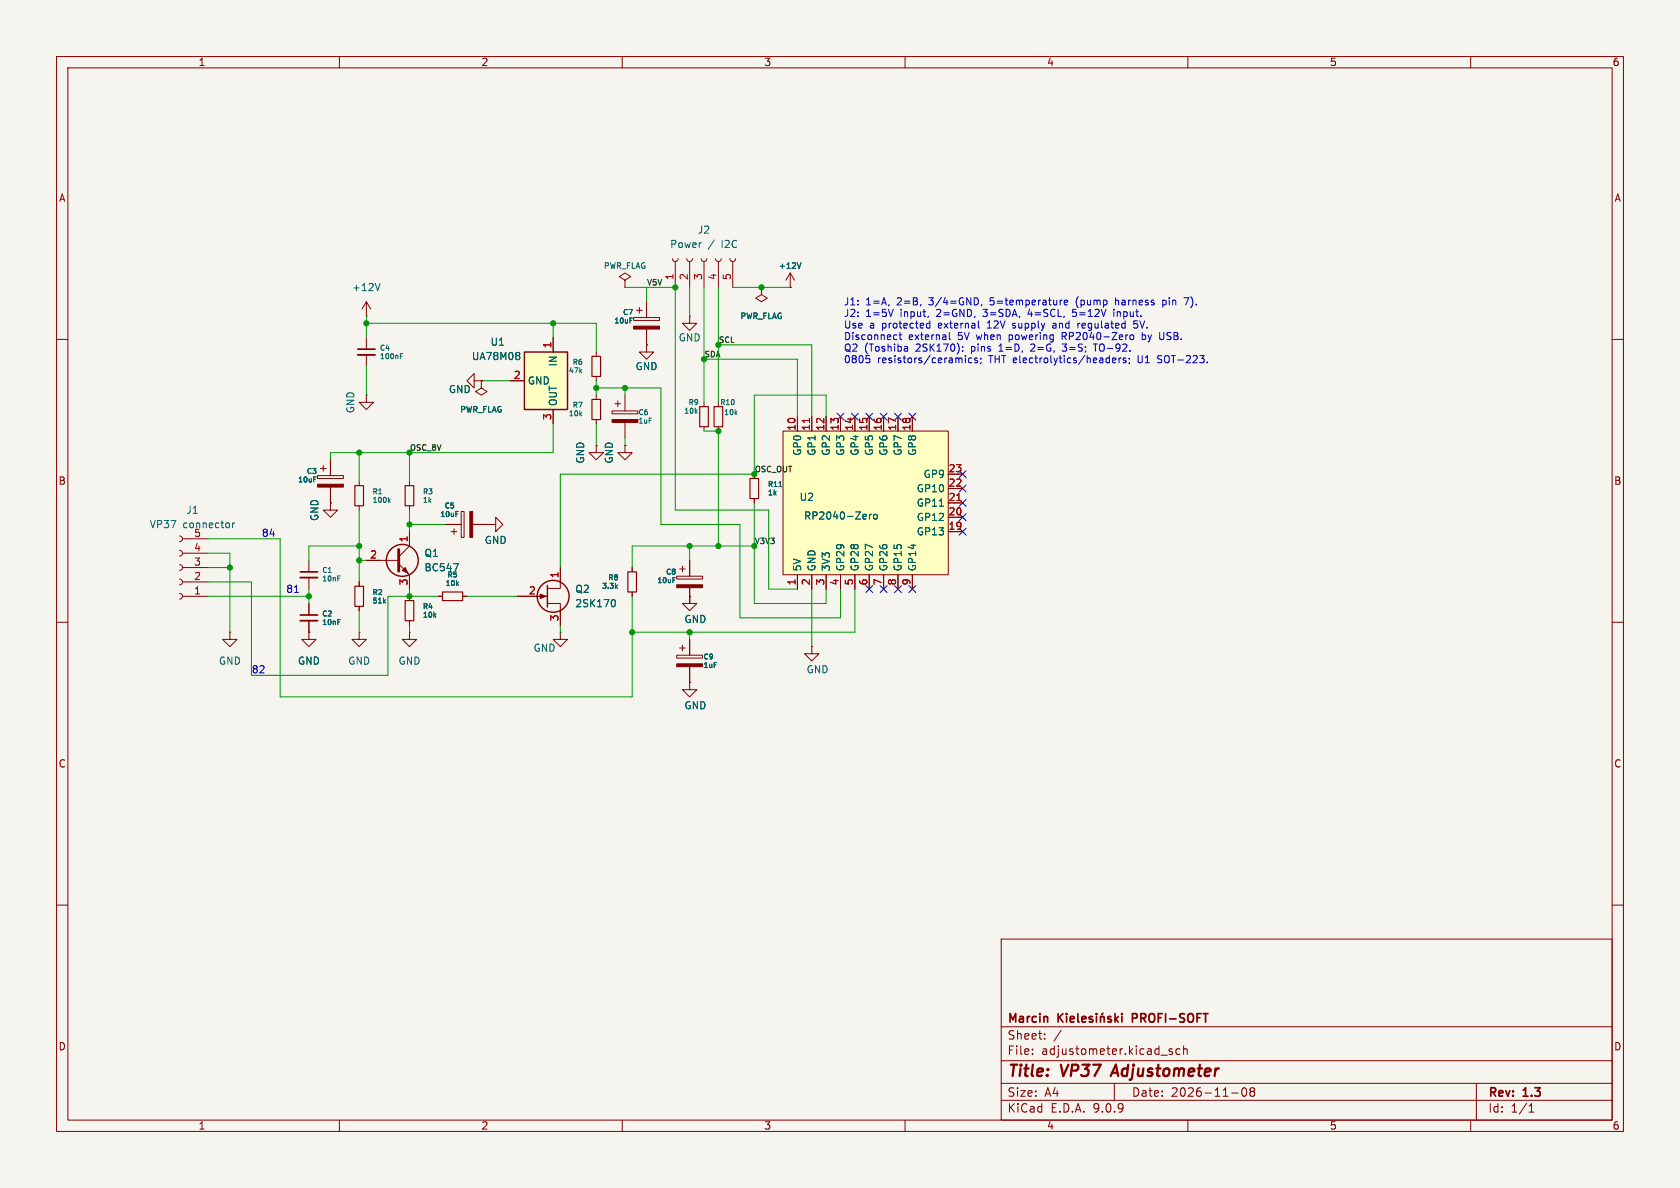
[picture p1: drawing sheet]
<svg xmlns="http://www.w3.org/2000/svg" width="297mm" height="210mm" viewBox="0 0 297 210" stroke-linecap="round" stroke-linejoin="round" font-family="sans-serif">
<path d="M0 0h297v210h-297z" fill="#f5f4ef" stroke="#f5f4ef" stroke-width=".18"/>
<g fill="none" stroke="#840000" stroke-width=".18">
<path d="M10 10h277v190h-277zM12 12h273v186h-273zM60 10v2M110 10v2M160 10v2M210 10v2M260 10v2M64.8 55.9h.1M64.8 53.3l-.8 1.3M64.8 53.3l.7 1.3M64.8 53.3v2.6M112 56.1h4.6v.5h-4.6z"/>
<path d="M112.5 54.9h1M113 54.4v1M114.3 53.3v2.8M114.3 58.2v2.8M118.9 45.7l.1 .4 .4 .1 .3-.1 .2-.4M119.4 46.2v4.6M121.4 45.7l.2 .4 .3 .1 .4-.1 .1-.4M121.9 55.9v1.3h1.3l-1.3 1.2-1.3-1.2h1.3M121.9 55.9h.1M121.9 46.2v4.6M124 45.7l.1 .4 .4 .1 .3-.1 .2-.4M124.5 46.2v4.6"/>
<path d="M126.5 45.7l.1 .4 .4 .1 .4-.1 .1-.4M127 46.2v4.6M129 45.7l.2 .4 .3 .1 .4-.1 .1-.4M129.5 46.2v4.6M10 60h2M64.8 69.9v1.2h1.2l-1.2 1.3-1.3-1.3h1.3M64.8 69.9h.1M105.4 78.7v1.3h1.3l-1.3 1.3-1.3-1.3h1.3M105.4 78.7h.1M108.2 72.6h4.6v.6h-4.6zM108.7 71.4h1M109.2 70.9v1"/>
<path d="M110.5 78.7v1.3h1.3l-1.3 1.3-1.3-1.3h1.3M110.5 78.7h.1M110.5 69.9v2.7M110.5 74.7v2.8M114.3 61v1.2h1.3l-1.3 1.3-1.3-1.3h1.3M114.3 61h.1M285 60h2M31.7 99.8l.4 .2 .2 .3-.2 .4-.4 .1M31.7 97.3l.4 .1 .2 .4-.2 .3-.4 .2M31.7 94.7l.4 .2 .2 .4-.2 .3-.4 .2M32.3 97.8h4.5M32.3 95.3h4.5"/>
<path d="M54.6 99.1v2M56.1 84.1h4.6v.5h-4.6zM56.6 82.8h1.1M57.1 82.3v1M58.4 88.9v1.3h1.3l-1.3 1.2-1.3-1.2h1.3M58.4 88.9h.1M58.4 81.3v2.8M58.4 86.1v2.8M64.8 99.1h5.7M70.5 99.7l1.9 1.9v2.5M72.4 94v2.5l-1.9 1.9M72.4 85.1v.8"/>
<path d="M72.4 89.4v.8M78.7 92.7h2.8M79.8 94h1M80.3 93.5v1M81.5 90.4h.5v4.6h-.5zM83.6 92.7h2.8M86.4 92.7h1.2v-1.3l1.3 1.3-1.3 1.3v-1.3M86.4 92.7h.1M121.9 99.1v2.8M133.3 83.8v.8M133.3 88.1v.8M10 110h2"/>
<path d="M31.7 104.9l.4 .2 .2 .3-.2 .4-.4 .1M31.7 102.4l.4 .1 .2 .4-.2 .3-.4 .2M32.3 105.4h4.5M32.3 102.9h4.5M32.3 100.3h4.5M40.6 111.8v1.2h1.3l-1.3 1.3-1.2-1.3h1.2M40.6 111.8h.1M54.6 111.8v1.2h1.3l-1.3 1.3-1.3-1.3h1.3M54.6 111.8h.1M54.6 102.1v2M54.6 106.7v2M54.6 109.7v2.1"/>
<path d="M63.5 111.8v1.2h1.3l-1.3 1.3-1.3-1.3h1.3M63.5 111.8h.1M63.5 102.9v.7M63.5 107.2v.8M72.4 111.8v1.2h1.3l-1.3 1.3-1.3-1.3h1.3M72.4 111.8h.1M72.4 105.4v.8M72.4 109.7v.8M77.5 105.4h.7M81.8 105.4h.7M91.4 105.4h5.4M96.8 106.7h2.3v3.8"/>
<path d="M99.1 111.8v1.2h1.2l-1.2 1.3-1.3-1.3h1.3M99.1 111.8h.1M99.1 100.3v3.7h-2.3M111.8 100.3v.8M111.8 104.6v.8M119.6 101.9h4.6v.5h-4.6zM120.1 100.6h1.1M120.6 100.1v1M121.9 103.9v2.8h-1.3l1.3 1.3 1.3-1.3h-1.3v-1.3M121.9 105.4h.1M285 110h2M10 160h2"/>
<path d="M177 166h108v32h-108zM285 160h2M60 198v2M110 198v2M160 198v2M177 194.5h108M177 191.5h108M177 187.5h108M177 181.5h108M182.5 186.3v.1M182.5 185.5v.1M184.7 183.6v.1"/>
<path d="M184.7 182.8v.1M187.6 182.1l-1.3 2M197 191.5v3M207.2 185.5l-.3-.1-.2 .2v.2l.5 .2v.3h-.5M208.6 185.5l-.4-.1-.3 .3v.4l.1 .2h.6M209.2 185.5l.3-.1 .3 .1 .1 .9M209.2 184.9v1.5M210 198v2M217.7 193.2h1.2M219.7 192.4l.2-.1a.81 .81 0 0 1 .6 .6 .81 .81 0 0 1-.3 .8l-.2 .1a.81 .81 0 0 1-.3-1.4zM221.2 192.9l-.2-.2 .2-.4 .5 .1 .1 .2-.3 .3M221.2 192.9l-.2 .3v.5l.2 .1 .5-.1 .1-.2-.1-.4-.2-.2"/>
<path d="M221.2 192.9h.3M260 198v2M261 191.5v6.5M270.3 196.6h.9M270.3 195.5l.4-.4v1.5"/>
</g>
<path d="M197.3 188.2l-1 2" fill="none" stroke="#840000" stroke-width=".4"/>
<g fill="none" stroke="#840000" stroke-width=".3">
<path d="M53.1 101.1h3M53.1 108.7h3M187.1 179.2v1.5M187.3 179.8l.6 .9M187.9 179.2l-.8 .8M188.6 179.2v.1M188.6 179.7v1M190.6 179.2v1.3l.2 .2M193.1 179.8l-.3-.1-.2 .2v.2l.5 .2v.3h-.5M193.8 179.2v.1M193.8 179.7v1M194.6 179.8l.2-.1 .3 .1 .1 .9"/>
<path d="M194.6 179.7v1M195 179.1l-.2 .2M196.4 179.8l-.3-.1-.3 .2 .1 .2 .5 .2v.3h-.6M197.1 179.2v1.5M197.7 179.7l-.6 .6M198.3 179.2v.1M198.3 179.7v1M200.2 180h.6M200.8 179.2h-.6v1.5M189.2 180.2l.7-.2-.1-.2-.4-.1-.2 .2 .1 .7h.5M191.3 180.2l.7-.2-.1-.2-.4-.1-.2 .2v.7h.6M197.3 180.1l.4 .6"/>
</g>
<path d="M67.2 50.1l-.4 1.3M41.1 92.4v.9M41.5 92.4l-.4 .3M80.2 99.6h.8l-.5 1.3M80.6 90.4h.4M137.7 86h.5M59.7 101.8h.5M59.7 109.5h.5M108.4 106a.68 .68 0 0 1 .4 .6 .68 .68 0 0 1-.4 .7M108.9 103.7l.2 .3M109.1 103.4l-.3 .4" fill="none" stroke="#006464" stroke-width=".18"/>
<g fill="#840000" stroke="#840000" stroke-width=".18">
<path d="M108.2 74.2h4.6v.5h-4.6z"/>
<path d="M71.1 100.8l.5-.5 .5 1z"/>
<path d="M56.1 85.6h4.6v.5h-4.6z"/>
<path d="M95.5 105l1 .4-1 .4z"/>
<path d="M119.6 103.4h4.6v.5h-4.6z"/>
<path d="M83.1 90.4h.5v4.6h-.5z"/>
<path d="M112 57.7h4.6v.5h-4.6z"/>
</g>
<path d="M53.1 102.1h3M53.1 109.7h3" fill="none" stroke="#840000" stroke-width=".33"/>
<path d="M70.5 97.2v3.8" fill="none" stroke="#840000" stroke-width=".51"/>
<g fill="none" stroke="#840000" stroke-width=".25">
<path d="M96.8 103.5v3.8"/>
<circle cx="71.1" cy="99.1" r="2.82"/>
<circle cx="97.8" cy="105.4" r="2.82"/>
</g>
<path d="M71.6 85.9h1.6v3.5h-1.6zM132.6 84.6h1.5v3.5h-1.5zM62.7 103.6h1.6v3.6h-1.6zM71.6 106.2h1.6v3.5h-1.6zM78.2 104.6h3.6v1.6h-3.6zM111 101.1h1.5v3.5h-1.5z" fill="none" stroke="#840000" stroke-width=".2"/>
<path d="M138.4 76.2h29.2v25.4h-29.2z" fill="#ffffc2"/>
<g fill="none" stroke="#840000" stroke-width=".18">
<path d="M110.5 49.5l1-.6-1-.6-1 .6 1 .6v1.3M110.5 50.8h.1M105.4 62.2v.8M105.4 66.5v.8M105.4 69.9v.7M105.4 74.2v.7M138.4 76.2h29.2v25.4h-29.2zM141 73.7v2.5M143.5 73.7v2.5M146 73.7v2.5M148.6 73.7v2.5M151.1 73.7v2.5"/>
<path d="M153.7 73.7v2.5M156.2 73.7v2.5M158.7 73.7v2.5M161.3 73.7v2.5M167.6 94h2.6M167.6 91.4h2.6M167.6 88.9h2.6M167.6 86.4h2.6M167.6 83.8h2.6M119.6 115.8h4.6v.5h-4.6zM120.1 114.6h1.1M120.6 114v1.1"/>
<path d="M121.9 113v2.8M121.9 117.9v2.8M141 101.6v2.5M143.5 114.3v1.3h1.3l-1.3 1.2-1.3-1.2h1.3M143.5 114.3h.1M143.5 101.6v2.5M146 101.6v2.5M148.6 101.6v2.5M151.1 101.6v2.5M153.7 101.6v2.5M156.2 101.6v2.5M158.7 101.6v2.5"/>
<path d="M161.3 101.6v2.5M121.9 120.7v1.2h1.3l-1.3 1.3-1.3-1.3h1.3M121.9 120.7h.1"/>
</g>
<path d="M153.7 90.9v.9M154.1 90.9l-.4 .3M154.6 91l.3-.1 .2 .3v.3l-.2 .3-.3-.1-.2-.2zM166.1 89.5h.7" fill="none" stroke="#006464" stroke-width=".18"/>
<path d="M143.1 74v.7M169.2 88.5h.7" fill="none" stroke="#a90000" stroke-width=".18"/>
<path d="M104.6 63h1.6v3.5h-1.6zM104.6 70.6h1.6v3.6h-1.6z" fill="none" stroke="#840000" stroke-width=".2"/>
<path d="M119.6 117.3h4.6v.6h-4.6z" fill="#840000" stroke="#840000" stroke-width=".18"/>
<path d="M92.7 62.2h7.6v10.2h-7.6z" fill="#ffffc2"/>
<path d="M92.7 62.2h7.6v10.2h-7.6z" fill="none" stroke="#840000" stroke-width=".25"/>
<g fill="none" stroke="#840000" stroke-width=".18">
<path d="M64.8 59.7v2M97.8 59.7v2.5M114.3 53.3v2.8M114.3 58.2v2.8M134.6 50.8v1.3l1 .6-1 .6-1-.6 1-.6M134.6 50.8h.1M139.7 50.8h.1M139.7 48.3l-.8 1.2M139.7 48.3l.8 1.2M139.7 48.3v2.5M64.8 62.7v2.1M83.8 67.3v-1.3l-1.3 1.3 1.3 1.3v-1.3h1.3"/>
<path d="M85.1 67.3h.1M85.1 67.3v1.3l1 .6-1 .7-1-.7 1-.6M90.2 67.3h2.5M97.8 72.4v2.5M105.4 78.7h.1M110.5 78.7h.1M114.3 61h.1M124.5 71.1v.8M124.5 75.4v.8M127 75.4v.8M141 73.7v2.5M143.5 73.7v2.5"/>
<path d="M146 73.7v2.5M148.6 73.7v2.5M151.1 73.7v2.5M153.7 73.7v2.5M156.2 73.7v2.5M158.7 73.7v2.5M161.3 73.7v2.5M58.4 88.9h.1M58.4 81.3v2.8M58.4 86.1v2.8M63.5 85.1v.8M63.5 89.4v.8"/>
<path d="M64.8 99.1h2.5M72.4 94v2.5M78.7 92.7h2.8M83.6 92.7h2.8M86.4 92.7h.1M121.9 99.1v2.8M133.3 83.8v.8M133.3 88.1v.8M167.6 94h2.6M167.6 91.4h2.6M167.6 88.9h2.6M167.6 86.4h2.6"/>
<path d="M167.6 83.8h2.6M54.6 111.8h.1M54.6 106.7v2M54.6 109.7v2.1M63.5 102.9v.7M63.5 107.2v.8M72.4 101.6v2.5M72.4 105.4v.8M72.4 109.7v.8M77.5 105.4h.7M81.8 105.4h.7M91.4 105.4h5.4"/>
<path d="M99.1 100.3v2.6M99.1 108v2.5M111.8 100.3v.8M111.8 104.6v.8M121.9 105.4h.1M121.9 103.9v2.8M121.9 113v2.8M121.9 117.9v2.8M141 101.6v2.5M143.5 101.6v2.5M146 101.6v2.5M148.6 101.6v2.5"/>
<path d="M151.1 101.6v2.5M153.7 101.6v2.5M156.2 101.6v2.5M158.7 101.6v2.5M161.3 101.6v2.5M121.9 120.7h.1"/>
</g>
<g fill="none" stroke="#006464" stroke-width=".18">
<path d="M141.6 46.4l-.3 1M70.8 62.9h.3M70.8 62.5h.4M91.6 62.3l.3 .2-.3 .3 .3 .3v.2l-.3 .3M68.8 88.5l.2 .3M69 88.2l-.3 .4M80.2 99.6h.8l-.5 1.3M80.6 90.4h.4M137.7 86h.5M153.7 90.9v.9M154.1 90.9l-.4 .3M154.6 91l.3-.1 .2 .3v.3l-.2 .3-.3-.1-.2-.2z"/>
<path d="M166.1 89.5h.7M59.7 109.5h.5M108.4 106a.68 .68 0 0 1 .4 .6 .68 .68 0 0 1-.4 .7M108.9 103.7l.2 .3M109.1 103.4l-.3 .4"/>
</g>
<path d="M123.7 71.9h1.5v3.5h-1.5zM126.2 71.9h1.6v3.5h-1.6zM62.7 85.9h1.6v3.5h-1.6z" fill="none" stroke="#840000" stroke-width=".2"/>
<path d="M63.2 61.7h3.1" fill="none" stroke="#840000" stroke-width=".3"/>
<path d="M63.2 62.7h3.1" fill="none" stroke="#840000" stroke-width=".33"/>
<g fill="none" stroke="#009600" stroke-width=".18">
<path d="M64.8 55.9v3.8M64.8 57.2h40.6v5M97.8 57.2v2.5M110.5 50.8h8.9v39.4h16.5v13.9h5.1M114.3 50.8v2.5M121.9 50.8v5.1M124.5 50.8v20.3M127 50.8v20.3M129.5 50.8h10.2M64.8 64.8v5.1M85.1 67.3h5.1M97.8 74.9v5.1h-39.4v1.3"/>
<path d="M105.4 68.6h11.4v24.1h14v16.5h17.8v-5.1M105.4 67.3v2.6M105.4 74.9v3.8M110.5 68.6v1.3M110.5 77.5v1.2M124.5 76.2h2.5v20.3M124.5 63.5h16.5v10.2M127 61h16.5v12.7M146 73.7v-3.8h-12.7v13.9h-34.2v16.5M36.8 95.3h12.7v27.9h62.3v-17.8M36.8 97.8h3.8v14M63.5 96.5h-8.9v2.6"/>
<path d="M63.5 80v5.1M63.5 90.2v12.7M63.5 99.1h1.3M72.4 80v5.1M72.4 90.2v3.8M72.4 92.7h6.3M121.9 96.5v2.6M133.3 96.5h-21.5v3.8M133.3 88.9v17.8h12.7v-2.6M36.8 105.4h17.8M36.8 102.9h7.6v16.5h24.2v-14h8.9M36.8 100.3h3.8"/>
<path d="M54.6 104.1v2.6M63.5 108v3.8M72.4 104.1v1.3M72.4 110.5v1.3M82.5 105.4h8.9M99.1 110.5v1.3M121.9 105.4v1.3M121.9 111.8v1.2M143.5 104.1v10.2M151.1 104.1v7.7h-39.3"/>
</g>
<g fill="none" stroke="#000084" stroke-width=".18">
<path d="M148 73.1l1.2 1.2M149.2 73.1l-1.2 1.2M150.5 73.1l1.2 1.2M151.7 73.1l-1.2 1.2M153.1 73.1l1.2 1.2M154.3 73.1l-1.2 1.2M155.6 73.1l1.2 1.2M156.8 73.1l-1.2 1.2M158.1 73.1l1.3 1.2M159.4 73.1l-1.3 1.2M160.7 73.1l1.2 1.2M161.9 73.1l-1.2 1.2"/>
<path d="M169.6 93.4l1.2 1.2M169.6 88.3l1.2 1.2M169.6 85.8l1.2 1.2M169.6 83.2l1.2 1.2M169.6 90.8l1.2 1.2M170.8 93.4l-1.2 1.2M170.8 88.3l-1.2 1.2M170.8 85.8l-1.2 1.2M170.8 83.2l-1.2 1.2M170.8 90.8l-1.2 1.2M153.1 103.5l1.2 1.2M154.3 103.5l-1.2 1.2"/>
<path d="M155.6 103.5l1.2 1.2M156.8 103.5l-1.2 1.2M158.1 103.5l1.3 1.2M159.4 103.5l-1.3 1.2M160.7 103.5l1.2 1.2M161.9 103.5l-1.2 1.2"/>
</g>
<g fill="none" stroke="#0000c2" stroke-width=".18">
<path d="M157.9 54.7l-.4 1.2M158.6 60h-.4M159.1 58.8v1.1l.3 .1M163.9 57.9h.5M164 57.1l.4 .1M164.1 55.9v.2M164.4 56.7v1.3M167.8 58.8v1.1l.2 .1M172.8 52.8l.2 .4-.2 .5M173 56.7v1.1l.1 .2M173.6 53.8l-.2 .3M174.5 58h.8"/>
<path d="M179 57.9l.1 .1M179.1 57.2l-.1 .2 .2 .2M182 54.6l-.3 .9h.8M186.6 57.5h-.3l-.2 .2v.2l.5 .1M187.8 58.8v1.2M187.8 59.4h.5M187.8 53.1h-.3M188.1 53.5l.6-.1v-.3h-.4l-.2 .1 .1 .6h.5M189.6 55.8l.5 .1M190.3 54.7h-.6l-.1 .6 .5-.1M190.4 52.8l-.1 .5 .1 .7M190.6 57.1v.9"/>
<path d="M190.9 57.1l-.3 .3M196.9 54.7v.1M196.9 55.1v.8M197.2 52.6v1.3M197.6 53.1l-.4 .1M199.8 59.3l.2-.1 .4 .1v.5l-.1 .2h-.3l-.2-.1zM201.1 57.3v.1M201.1 57.8l-.2 .2-.5-.1M201.9 60h.4M201.9 58.8v1.2M202.3 59.2l-.4 .1M205.1 60h.5"/>
<path d="M205.6 53.1h.3l.2 .1M205.6 53.1v1.2M206.1 53.8l-.2 .1-.3-.1M209.3 52.6h.9l-.6 1.3M153.7 63.5l.1 .4-.2 .2M160 61.2h.3l.1 .2v.7M160.4 62l-.4 .1M160.4 61.5l-.4 .1M170.2 62v.1M170.2 61.3v.1M170.7 62.9v.1M170.7 63.3v.8"/>
<path d="M171.5 63.3l-.3 .2v.4l.3 .2h.3M172.3 63.5l.1 .1 .4 .3-.1 .2h-.4M173.4 64.1l-.1 .2M176.6 62.1h.7M176.7 61.1l-.1 .1M182.9 61.4l-.7 .7h.7M187.8 62l.5 .1M187.8 60.8h.8l-.5 .5h.2M193.6 60.8v1.3M196.7 63.7l.6-.1-.1-.3h-.3l-.2 .2v.6h.5M197.8 63.3v.8M198.2 63.3l-.4 .2"/>
<path d="M199 63.3h-.3l-.2 .2 .1 .1 .4 .2v.3h-.5M199.6 63.3v.2M199.7 64.1l-.1 .2M204.7 64.1h.1M204.9 62.9l-.2 .2 .2 .4M213.4 64v.1M52.1 104.7h.7"/>
</g>
<path d="M143.1 74v.7M169.2 88.5h.7" fill="none" stroke="#a90000" stroke-width=".18"/>
<g fill="#009600" stroke="#009600" stroke-width=".18">
<circle cx="133.3" cy="83.8" r=".46"/>
<circle cx="127" cy="76.2" r=".46"/>
<circle cx="121.9" cy="111.8" r=".46"/>
<circle cx="134.6" cy="50.8" r=".46"/>
<circle cx="40.6" cy="100.3" r=".46"/>
<circle cx="63.5" cy="96.5" r=".46"/>
<circle cx="54.6" cy="105.4" r=".46"/>
<circle cx="110.5" cy="68.6" r=".46"/>
<circle cx="127" cy="96.5" r=".46"/>
<circle cx="133.3" cy="96.5" r=".46"/>
<circle cx="121.9" cy="96.5" r=".46"/>
<circle cx="105.4" cy="68.6" r=".46"/>
<circle cx="111.8" cy="111.8" r=".46"/>
<circle cx="63.5" cy="80" r=".46"/>
<circle cx="72.4" cy="80" r=".46"/>
<circle cx="72.4" cy="92.7" r=".46"/>
<circle cx="72.4" cy="105.4" r=".46"/>
<circle cx="63.5" cy="99.1" r=".46"/>
<circle cx="97.8" cy="57.2" r=".46"/>
<circle cx="124.5" cy="63.5" r=".46"/>
<circle cx="119.4" cy="50.8" r=".46"/>
<circle cx="64.8" cy="57.2" r=".46"/>
<circle cx="127" cy="61" r=".46"/>
</g>
<g font-size="2.8" fill="#840000">
<text x="178" y="190.9">Title:</text>
<text x="187.7" y="190.9">VP37</text>
<text x="197.5" y="190.9">Adjustometer</text>
</g>
<g font-size="2.1" fill="#840000">
<text x="178" y="184">Sheet:</text>
<text x="178" y="181.2">Marcin</text>
<text x="200.8" y="181.2">PROFI-SOFT</text>
<text x="178" y="186.7">File:</text>
<text x="184.1" y="186.7">adjustometer.kicad_sch</text>
<text x="178" y="196.9">KiCad</text>
<text x="178" y="194.1">Size:</text>
<text x="184.7" y="194.1">A4</text>
<text x="185.7" y="196.9">E.D.A.</text>
<text x="193.3" y="196.9">9.0.9</text>
<text x="200" y="194.1">Date:</text>
<text x="207" y="194.1">2026-11-08</text>
<text x="263" y="194.3">Rev:</text>
<text x="263" y="196.9">Id:</text>
<text x="267.1" y="196.9">1/1</text>
<text x="269.4" y="194.3">1.3</text>
</g>
<g font-size="1.8" fill="#840000">
<text x="35" y="11.9">1</text>
<text x="85" y="11.9">2</text>
<text x="135" y="11.9">3</text>
<text x="185" y="11.9">4</text>
<text x="235" y="11.9">5</text>
<text x="285" y="11.9">6</text>
<text x="10.3" y="35.9">A</text>
<text x="285.3" y="35.9">A</text>
<text x="10.3" y="85.9">B</text>
<text x="285.3" y="85.9">B</text>
<text x="10.3" y="135.9">C</text>
<text x="285.3" y="135.9">C</text>
<text x="10.3" y="185.9">D</text>
<text x="285.3" y="185.9">D</text>
<text x="35" y="199.9">1</text>
<text x="85" y="199.9">2</text>
<text x="135" y="199.9">3</text>
<text x="185" y="199.9">4</text>
<text x="235" y="199.9">5</text>
<text x="285" y="199.9">6</text>
</g>
<g font-size="1.8" fill="#006464">
<text x="123.3" y="41.5">J2</text>
<text x="118.4" y="44">Power</text>
<text x="125.2" y="44">/</text>
<text x="127.7" y="44">I2C</text>
<text x="62.1" y="51.7">+12V</text>
<text x="83.3" y="63.9">UA78M08</text>
<text x="86.6" y="61.3">U1</text>
<text x="98.7" y="64.9" transform="rotate(-90 98.7 64.9)">IN</text>
<text x="112.3" y="65.6">GND</text>
<text x="119.9" y="60.6">GND</text>
<text x="79.2" y="69.7">GND</text>
<text x="93.2" y="68.2">GND</text>
<text x="98.7" y="71.9" transform="rotate(-90 98.7 71.9)">OUT</text>
<text x="62.8" y="73.2" transform="rotate(-90 62.8 73.2)">GND</text>
<text x="103.5" y="82" transform="rotate(-90 103.5 82)">GND</text>
<text x="108.6" y="82" transform="rotate(-90 108.6 82)">GND</text>
<text x="141.8" y="80.7" transform="rotate(-90 141.8 80.7)">GP0</text>
<text x="144.4" y="80.7" transform="rotate(-90 144.4 80.7)">GP1</text>
<text x="146.9" y="80.7" transform="rotate(-90 146.9 80.7)">GP2</text>
<text x="149.5" y="80.7" transform="rotate(-90 149.5 80.7)">GP3</text>
<text x="152" y="80.7" transform="rotate(-90 152 80.7)">GP4</text>
<text x="154.5" y="80.7" transform="rotate(-90 154.5 80.7)">GP5</text>
<text x="157.1" y="80.7" transform="rotate(-90 157.1 80.7)">GP6</text>
<text x="159.6" y="80.7" transform="rotate(-90 159.6 80.7)">GP7</text>
<text x="162.2" y="80.7" transform="rotate(-90 162.2 80.7)">GP8</text>
<text x="141.3" y="88.7">U2</text>
<text x="162" y="89.8">GP11</text>
<text x="162" y="87.2">GP10</text>
<text x="163.2" y="84.7">GP9</text>
<text x="26.4" y="93.6">VP37</text>
<text x="32.3" y="93.6">connector</text>
<text x="32.8" y="91">J1</text>
<text x="34.2" y="95">5</text>
<text x="56.5" y="92.2" transform="rotate(-90 56.5 92.2)">GND</text>
<text x="142.1" y="92">RP2040-Zero</text>
<text x="162" y="94.8">GP13</text>
<text x="162" y="92.3">GP12</text>
<text x="74.9" y="101.2">BC547</text>
<text x="74.9" y="98.7">Q1</text>
<text x="85.6" y="96.4">GND</text>
<text x="141.8" y="101.1" transform="rotate(-90 141.8 101.1)">5V</text>
<text x="144.4" y="101.1" transform="rotate(-90 144.4 101.1)">GND</text>
<text x="146.9" y="101.1" transform="rotate(-90 146.9 101.1)">3V3</text>
<text x="149.5" y="101.1" transform="rotate(-90 149.5 101.1)">GP29</text>
<text x="152" y="101.1" transform="rotate(-90 152 101.1)">GP28</text>
<text x="154.5" y="101.1" transform="rotate(-90 154.5 101.1)">GP27</text>
<text x="157.1" y="101.1" transform="rotate(-90 157.1 101.1)">GP26</text>
<text x="159.6" y="101.1" transform="rotate(-90 159.6 101.1)">GP15</text>
<text x="162.2" y="101.1" transform="rotate(-90 162.2 101.1)">GP14</text>
<text x="101.6" y="107.5">2SK170</text>
<text x="101.6" y="105">Q2</text>
<text x="120.9" y="110.3">GND</text>
<text x="38.6" y="117.7">GND</text>
<text x="52.6" y="117.7">GND</text>
<text x="61.5" y="117.7">GND</text>
<text x="70.4" y="117.7">GND</text>
<text x="94.2" y="115.4">GND</text>
<text x="142.5" y="119.2">GND</text>
<text x="120.9" y="125.6">GND</text>
</g>
<g font-size="1.8" fill="#a90000">
<text x="119.1" y="49.6" transform="rotate(-90 119.1 49.6)">1</text>
<text x="121.7" y="49.6" transform="rotate(-90 121.7 49.6)">2</text>
<text x="124.2" y="49.6" transform="rotate(-90 124.2 49.6)">3</text>
<text x="126.7" y="49.6" transform="rotate(-90 126.7 49.6)">4</text>
<text x="129.3" y="49.6" transform="rotate(-90 129.3 49.6)">5</text>
<text x="97.5" y="61.7" transform="rotate(-90 97.5 61.7)">1</text>
<text x="90.7" y="67.1">2</text>
<text x="97.5" y="74.4" transform="rotate(-90 97.5 74.4)">3</text>
<text x="140.7" y="76.2" transform="rotate(-90 140.7 76.2)">10</text>
<text x="143.3" y="76.2" transform="rotate(-90 143.3 76.2)">11</text>
<text x="145.8" y="76.2" transform="rotate(-90 145.8 76.2)">12</text>
<text x="148.3" y="76.2" transform="rotate(-90 148.3 76.2)">13</text>
<text x="150.9" y="76.2" transform="rotate(-90 150.9 76.2)">14</text>
<text x="153.4" y="76.2" transform="rotate(-90 153.4 76.2)">15</text>
<text x="156" y="76.2" transform="rotate(-90 156 76.2)">16</text>
<text x="158.5" y="76.2" transform="rotate(-90 158.5 76.2)">17</text>
<text x="161" y="76.2" transform="rotate(-90 161 76.2)">18</text>
<text x="167.6" y="83.6">23</text>
<text x="167.6" y="88.6">21</text>
<text x="167.6" y="86.1">22</text>
<text x="72.1" y="96" transform="rotate(-90 72.1 96)">1</text>
<text x="167.6" y="93.7">19</text>
<text x="167.6" y="91.2">20</text>
<text x="34.2" y="100.1">3</text>
<text x="34.2" y="97.5">4</text>
<text x="65.3" y="98.8">2</text>
<text x="34.2" y="105.2">1</text>
<text x="34.2" y="102.6">2</text>
<text x="72.1" y="103.6" transform="rotate(-90 72.1 103.6)">3</text>
<text x="93.4" y="105.2">2</text>
<text x="98.8" y="102.3" transform="rotate(-90 98.8 102.3)">1</text>
<text x="140.7" y="103.6" transform="rotate(-90 140.7 103.6)">1</text>
<text x="143.3" y="103.6" transform="rotate(-90 143.3 103.6)">2</text>
<text x="145.8" y="103.6" transform="rotate(-90 145.8 103.6)">3</text>
<text x="148.3" y="103.6" transform="rotate(-90 148.3 103.6)">4</text>
<text x="150.9" y="103.6" transform="rotate(-90 150.9 103.6)">5</text>
<text x="153.4" y="103.6" transform="rotate(-90 153.4 103.6)">6</text>
<text x="156" y="103.6" transform="rotate(-90 156 103.6)">7</text>
<text x="158.5" y="103.6" transform="rotate(-90 158.5 103.6)">8</text>
<text x="161" y="103.6" transform="rotate(-90 161 103.6)">9</text>
<text x="98.8" y="109.9" transform="rotate(-90 98.8 109.9)">3</text>
</g>
<g font-size="1.8" fill="#0000c2">
<text x="149.1" y="54.3">J1:</text>
<text x="149.1" y="56.4">J2:</text>
<text x="149.1" y="58.4">Use</text>
<text x="153.1" y="54.3">1=A,</text>
<text x="153.1" y="56.4">1=5V</text>
<text x="153.7" y="58.4">a</text>
<text x="156" y="58.4">protected</text>
<text x="158.7" y="54.3">2=B,</text>
<text x="159.3" y="56.4">input,</text>
<text x="164.5" y="54.3">3/4=GND,</text>
<text x="165.9" y="56.4">2=GND,</text>
<text x="166.2" y="58.4">external</text>
<text x="174.3" y="56.4">3=SDA,</text>
<text x="175" y="58.4">12V</text>
<text x="175.5" y="54.3">5=temperature</text>
<text x="179.7" y="58.4">supply</text>
<text x="182.4" y="56.4">4=SCL,</text>
<text x="187" y="58.4">and</text>
<text x="190.5" y="56.4">5=12V</text>
<text x="190.9" y="54.3">(pump</text>
<text x="191.6" y="58.4">regulated</text>
<text x="197.9" y="56.4">input.</text>
<text x="198" y="54.3">harness</text>
<text x="201.7" y="58.4">5V.</text>
<text x="206.6" y="54.3">pin</text>
<text x="210.7" y="54.3">7).</text>
<text x="149.1" y="60.4">Disconnect</text>
<text x="149.1" y="62.5">Q2</text>
<text x="149.1" y="64.5">0805</text>
<text x="152.8" y="62.5">(Toshiba</text>
<text x="155.1" y="64.5">resistors/ceramics;</text>
<text x="160.6" y="60.4">external</text>
<text x="162" y="62.5">2SK170):</text>
<text x="169.5" y="60.4">5V</text>
<text x="172" y="62.5">pins</text>
<text x="172.9" y="60.4">when</text>
<text x="175" y="64.5">THT electrolytics/headers;</text>
<text x="177.1" y="62.5">1=D,</text>
<text x="178.8" y="60.4">powering</text>
<text x="182.9" y="62.5">2=G,</text>
<text x="188.4" y="60.4">RP2040-Zero</text>
<text x="188.7" y="62.5">3=S;</text>
<text x="194.5" y="62.5">TO-92.</text>
<text x="201.6" y="64.5">U1</text>
<text x="202.7" y="60.4">by</text>
<text x="205.3" y="64.5">SOT-223.</text>
<text x="206" y="60.4">USB.</text>
<text x="46.2" y="95.1">84</text>
<text x="50.5" y="105">81</text>
<text x="44.4" y="119.2">82</text>
</g>
<g font-size="1.4" fill="#006464">
<text x="106.6" y="47.7">PWR_FLAG</text>
<text x="137.6" y="47.7">+12V</text>
<text x="130.8" y="56.6">PWR_FLAG</text>
<text x="81.2" y="73.1">PWR_FLAG</text>
</g>
<g font-size="1.4" fill="#0f0f0f">
<text x="114.3" y="50.5">V5V</text>
<text x="124.5" y="63.2">SDA</text>
<text x="127" y="60.7">SCL</text>
<text x="72.4" y="79.7">OSC_8V</text>
<text x="133.3" y="83.5">OSC_OUT</text>
<text x="133.3" y="96.2">V3V3</text>
</g>
<g font-size="1.3" fill="#006464">
<text x="108.5" y="57.4">10uF</text>
<text x="110" y="55.9">C7</text>
<text x="67" y="62.2">C4</text>
<text x="67" y="63.7">100nF</text>
<text x="101.1" y="64.7">R6</text>
<text x="100.4" y="66.2">47k</text>
<text x="121.6" y="71.8">R9</text>
<text x="127.2" y="71.8">R10</text>
<text x="100.4" y="73.8">10k</text>
<text x="101.1" y="72.3">R7</text>
<text x="112.7" y="73.6">C6</text>
<text x="112.7" y="75.1">1uF</text>
<text x="120.8" y="73.3">10k</text>
<text x="127.9" y="73.6">10k</text>
<text x="54.1" y="84">C3</text>
<text x="52.6" y="85.5">10uF</text>
<text x="65.7" y="87.6">R1</text>
<text x="65.7" y="89.1">100k</text>
<text x="74.6" y="87.6">R3</text>
<text x="74.6" y="89.1">1k</text>
<text x="135.6" y="87.8">1k</text>
<text x="135.6" y="86.3">R11</text>
<text x="77.7" y="91.6">10uF</text>
<text x="78.5" y="90.1">C5</text>
<text x="56.8" y="101.5">C1</text>
<text x="117.6" y="101.8">C8</text>
<text x="56.8" y="103">10nF</text>
<text x="65.7" y="105.4">R2</text>
<text x="65.7" y="106.9">51k</text>
<text x="74.6" y="107.9">R4</text>
<text x="78.6" y="103.8">10k</text>
<text x="79" y="102.3">R5</text>
<text x="106.3" y="104.3">3.3k</text>
<text x="107.4" y="102.8">R8</text>
<text x="116.1" y="103.3">10uF</text>
<text x="56.8" y="109.2">C2</text>
<text x="56.8" y="110.7">10nF</text>
<text x="74.6" y="109.4">10k</text>
<text x="124.2" y="116.8">C9</text>
<text x="124.2" y="118.3">1uF</text>
</g>
</svg>
